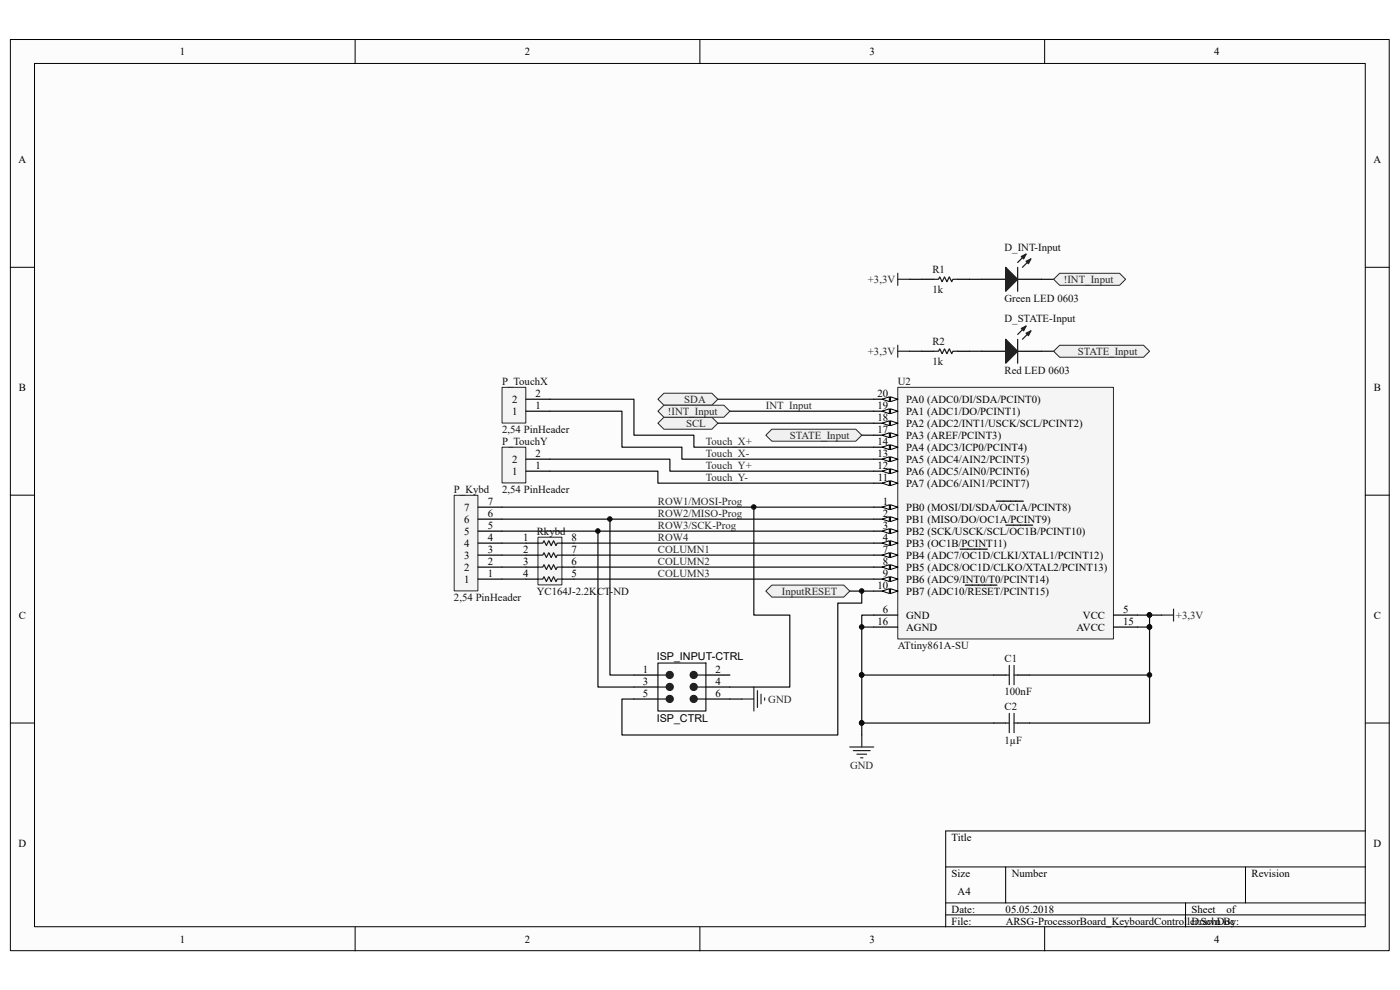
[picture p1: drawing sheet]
<svg xmlns="http://www.w3.org/2000/svg" width="297mm" height="210mm" viewBox="0 0 297 210" stroke-linecap="round" stroke-linejoin="round" font-family="sans-serif">
<path d="M2.2 8.4h292.5v193.3h-292.5z" fill="#fcfcfc"/>
<path d="M2.2 8.4h292.5v193.3h-292.5z" fill="none" stroke="#000" stroke-width=".21"/>
<path d="M7.4 13.5h282.2v183.1h-282.2z" fill="#fcfcfc"/>
<g fill="none" stroke="#000" stroke-width=".21">
<path d="M7.3 13.5h282.3v183.1h-282.3zM75.3 8.4v5.1M148.5 8.4v5.1M221.6 8.4v5.1M2.2 56.7h5.1M289.7 56.7h5.1M2.2 105h5.1M289.7 105h5.1M2.2 153.4h5.1M289.7 153.4h5.1M289.7 176.3h-89.1v20.3M75.3 196.6v5.1"/>
<path d="M148.5 196.6v5.1M200.6 183.9h89.1M200.6 191.5h89.1M200.6 194.1h89.1M213.4 183.9v7.6M221.6 196.6v5.1M251.5 191.5v5.1M264.2 183.9v7.6"/>
</g>
<path d="M190.5 82.2h45.7v53.4h-45.7z" fill="#f5f5f5"/>
<path d="M190.5 82.2h45.7v53.4h-45.7z" fill="none" stroke="#262626" stroke-width=".21"/>
<path d="M185.4 125.4h5.1" fill="none" stroke="#000" stroke-width=".25"/>
<g fill="#fcfcfc" stroke="#000" stroke-width=".21">
<path d="M188.9 124.9l1.6 .5-1.6 .5z"/>
<path d="M187.2 125.4l1.5-.5v1z"/>
</g>
<path d="M185.4 122.9h5.1M204.8 124.1h6.7" fill="none" stroke="#000" stroke-width=".25"/>
<g fill="#fcfcfc" stroke="#000" stroke-width=".21">
<path d="M188.9 122.3l1.6 .6-1.6 .5z"/>
<path d="M187.2 122.9l1.5-.6v1.1z"/>
</g>
<path d="M185.4 115.2h5.1" fill="none" stroke="#000" stroke-width=".25"/>
<g fill="#fcfcfc" stroke="#000" stroke-width=".21">
<path d="M188.9 114.7l1.6 .5-1.6 .5z"/>
<path d="M187.2 115.2l1.5-.5v1z"/>
</g>
<path d="M185.4 117.8h5.1M236.2 130.5h5.1" fill="none" stroke="#000" stroke-width=".25"/>
<g fill="#fcfcfc" stroke="#000" stroke-width=".21">
<path d="M188.9 117.3l1.6 .5-1.6 .5z"/>
<path d="M187.2 117.8l1.5-.5v1z"/>
</g>
<path d="M203.7 116.5h5.8M185.4 120.3h5.1" fill="none" stroke="#000" stroke-width=".25"/>
<g fill="#fcfcfc" stroke="#000" stroke-width=".21">
<path d="M188.9 119.8l1.6 .5-1.6 .5z"/>
<path d="M187.2 120.3l1.5-.5v1z"/>
</g>
<path d="M185.4 112.7h5.1" fill="none" stroke="#000" stroke-width=".25"/>
<g fill="#fcfcfc" stroke="#000" stroke-width=".21">
<path d="M188.9 112.2l1.6 .5-1.6 .5z"/>
<path d="M187.2 112.7l1.5-.5v1z"/>
</g>
<path d="M185.4 110.1h5.1M213.4 111.4h5.7" fill="none" stroke="#000" stroke-width=".25"/>
<g fill="#fcfcfc" stroke="#000" stroke-width=".21">
<path d="M188.9 109.6l1.6 .5-1.6 .5z"/>
<path d="M187.2 110.1l1.5-.5v1z"/>
</g>
<path d="M185.4 107.6h5.1" fill="none" stroke="#000" stroke-width=".25"/>
<g fill="#fcfcfc" stroke="#000" stroke-width=".21">
<path d="M188.9 107.1l1.6 .5-1.6 .5z"/>
<path d="M187.2 107.6l1.5-.5v1z"/>
</g>
<path d="M185.4 84.7h5.1M211.3 106.3h5.8" fill="none" stroke="#000" stroke-width=".25"/>
<g fill="#fcfcfc" stroke="#000" stroke-width=".21">
<path d="M188.9 84.2l1.6 .5-1.6 .5z"/>
<path d="M187.2 84.7l1.5-.5v1z"/>
</g>
<path d="M185.4 87.2h5.1" fill="none" stroke="#000" stroke-width=".25"/>
<g fill="#fcfcfc" stroke="#000" stroke-width=".21">
<path d="M188.9 86.7l1.6 .5-1.6 .5z"/>
<path d="M187.2 87.2l1.5-.5v1z"/>
</g>
<path d="M185.4 94.9h5.1" fill="none" stroke="#000" stroke-width=".25"/>
<g fill="#fcfcfc" stroke="#000" stroke-width=".21">
<path d="M188.9 94.4l1.6 .5-1.6 .5z"/>
<path d="M187.2 94.9l1.5-.5v1z"/>
</g>
<path d="M185.4 89.8h5.1M185.4 133h5.1M236.2 133h5.1" fill="none" stroke="#000" stroke-width=".25"/>
<g fill="#fcfcfc" stroke="#000" stroke-width=".21">
<path d="M188.9 89.3l1.6 .5-1.6 .5z"/>
<path d="M187.2 89.8l1.5-.5v1z"/>
</g>
<path d="M185.4 97.4h5.1" fill="none" stroke="#000" stroke-width=".25"/>
<g fill="#fcfcfc" stroke="#000" stroke-width=".21">
<path d="M188.9 96.9l1.6 .5-1.6 .5z"/>
<path d="M187.2 97.4l1.5-.5v1z"/>
</g>
<path d="M185.4 100h5.1" fill="none" stroke="#000" stroke-width=".25"/>
<g fill="#fcfcfc" stroke="#000" stroke-width=".21">
<path d="M188.9 99.4l1.6 .6-1.6 .5z"/>
<path d="M187.2 100l1.5-.6v1.1z"/>
</g>
<path d="M185.4 102.5h5.1" fill="none" stroke="#000" stroke-width=".25"/>
<g fill="#fcfcfc" stroke="#000" stroke-width=".21">
<path d="M188.9 102l1.6 .5-1.6 .5z"/>
<path d="M187.2 102.5l1.5-.5v1z"/>
</g>
<path d="M185.4 92.3h5.1M185.4 130.5h5.1" fill="none" stroke="#000" stroke-width=".25"/>
<g fill="#fcfcfc" stroke="#000" stroke-width=".21">
<path d="M188.9 91.8l1.6 .5-1.6 .5z"/>
<path d="M187.2 92.3l1.5-.5v1z"/>
</g>
<g fill="#f0f0f0" stroke="#262626" stroke-width=".21">
<path d="M139.6 84.7l1.2-1.3h10.2l1.3 1.3-1.3 1.3h-10.2z" fill-rule="evenodd"/>
<path d="M140.8 88.5h10.2l1.3 1.3-1.3 1.3h-10.2l-1.2-1.3z" fill-rule="evenodd"/>
</g>
<path d="M152.3 89.8h33.1M152.3 84.7h33.1" fill="none" stroke="#0e0e0e" stroke-width=".25"/>
<path d="M96.4 105.1h5v20.2h-5z" fill="#f5f5f5"/>
<path d="M96.4 105.1h5v20.2h-5z" fill="none" stroke="#262626" stroke-width=".21"/>
<path d="M101.4 117.8h5.1M101.4 115.2h5.1M101.4 112.7h5.1M101.4 110.1h5.1M101.4 107.6h5.1M101.4 122.9h5.1M101.4 120.3h5.1" fill="none" stroke="#000" stroke-width=".25"/>
<path d="M106.5 112.7h78.9M106.5 110.1h78.9M106.5 107.6h78.9" fill="none" stroke="#0e0e0e" stroke-width=".25"/>
<path d="M162.5 125.4l1.2-1.3h15.3l1.3 1.3-1.3 1.3h-15.3z" fill-rule="evenodd" fill="#f0f0f0" stroke="#262626" stroke-width=".21"/>
<path d="M134.5 143.2h5.1M134.5 145.7h5.1M134.5 148.3h5.1M149.8 143.2h5M149.8 145.7h5M149.8 148.3h5M210.8 143.2h2.6M210.8 153.4h2.6M215.9 143.2h2.5M215.9 153.4h2.5" fill="none" stroke="#000" stroke-width=".25"/>
<g fill="none" stroke="#1c1c1c" stroke-width=".25">
<path d="M139.6 140.7h10.2v10.1h-10.2zM139.6 143.2h1.8M139.6 148.3h1.8M139.6 145.7h1.8M148 143.2h1.8M148 148.3h1.8M148 145.7h1.8M213.4 143.2h.7M213.4 153.4h.7M214.1 141.2v4M214.1 151.3v4.1M215.1 141.2v4"/>
<path d="M215.1 151.3v4.1M215.1 143.2h.8M215.1 153.4h.8"/>
</g>
<path d="M159.9 107.6v22.9h7.7v15.2h-12.8M180.3 125.4h5.1M182.8 125.4v2.5h-5.1v28h-45.8v-7.6h2.6M182.8 133h2.6M185.4 130.5h-2.6v12.7h28M241.3 133h2.6v20.4h-25.5M241.3 130.5h2.6v2.5M154.8 148.3h2.6M182.8 143.2v10.2h28M218.4 143.2h25.5" fill="none" stroke="#0e0e0e" stroke-width=".25"/>
<g fill="#0e0e0e" stroke="#0e0e0e" stroke-width=".21">
<circle cx="182.8" cy="143.2" r=".48"/>
<circle cx="182.8" cy="133" r=".48"/>
<circle cx="182.8" cy="153.4" r=".48"/>
<circle cx="243.9" cy="133" r=".48"/>
<circle cx="243.9" cy="130.5" r=".48"/>
<circle cx="243.9" cy="143.2" r=".48"/>
<circle cx="159.9" cy="107.6" r=".48"/>
<circle cx="182.8" cy="125.4" r=".48"/>
</g>
<g fill="#1c1c1c" stroke="#1c1c1c" stroke-width=".25">
<circle cx="142.1" cy="148.3" r=".75"/>
<circle cx="147.2" cy="148.3" r=".75"/>
<circle cx="142.1" cy="145.7" r=".75"/>
<circle cx="147.2" cy="145.7" r=".75"/>
<circle cx="142.1" cy="143.2" r=".75"/>
<circle cx="147.2" cy="143.2" r=".75"/>
</g>
<path d="M157.4 148.3h2.5M159.9 145.7v5.1M160.7 146.5v3.6M161.5 147.3v2M162.2 148v.5" fill="none" stroke="#262626" stroke-width=".25"/>
<path d="M114.2 114h5v10.1h-5z" fill="#f5f5f5"/>
<path d="M114.1 114h5.1v10.1h-5.1z" fill="none" stroke="#262626" stroke-width=".21"/>
<path d="M114.1 115.2h1.1l.2-.5 .5 1 .5-1 .5 1 .5-1 .6 1 .2-.5h1M114.1 117.8h1.1l.2-.5 .5 1 .5-1 .5 1 .5-1 .6 1 .2-.5h1M114.1 120.3h1.1l.2-.5 .5 1 .5-1 .5 1 .5-1 .6 1 .2-.5h1M114.1 122.9h1.1l.2-.6 .5 1.1 .5-1.1 .5 1.1 .5-1.1 .6 1.1 .2-.5h1" fill="none" stroke="#1c1c1c" stroke-width=".25"/>
<path d="M111.6 115.2h2.5M111.6 117.8h2.5M119.2 115.2h2.6M119.2 117.8h2.6M111.6 120.3h2.5M111.6 122.9h2.5M119.2 120.3h2.6M119.2 122.9h2.6" fill="none" stroke="#000" stroke-width=".25"/>
<path d="M106.5 117.8h5.1M106.5 115.2h5.1M121.8 117.8h63.6M121.8 115.2h63.6M126.9 112.7v33h7.6M129.4 110.1v33.1h5.1M106.5 122.9h5.1M106.5 120.3h5.1M121.8 122.9h63.6M121.8 120.3h63.6" fill="none" stroke="#0e0e0e" stroke-width=".25"/>
<g fill="#0e0e0e" stroke="#0e0e0e" stroke-width=".21">
<circle cx="129.4" cy="110.1" r=".48"/>
<circle cx="126.8" cy="112.6" r=".48"/>
</g>
<path d="M106.6 94.9h4.9v7.5h-4.9z" fill="#f5f5f5"/>
<path d="M106.5 94.9h5v7.5h-5z" fill="none" stroke="#262626" stroke-width=".21"/>
<path d="M111.6 100h5.1M111.6 97.4h5.1" fill="none" stroke="#000" stroke-width=".25"/>
<path d="M106.6 82.2h4.9v7.5h-4.9z" fill="#f5f5f5"/>
<path d="M106.5 82.2h5v7.5h-5z" fill="none" stroke="#262626" stroke-width=".21"/>
<path d="M111.6 87.2h5.1M111.6 84.7h5.1" fill="none" stroke="#000" stroke-width=".25"/>
<path d="M116.7 100h22.9v2.5h45.8M116.7 97.4h25.4v2.6h43.3M116.7 87.2h15.2v7.7h12.8v2.5h40.7M116.7 84.7h17.8v7.6h12.7v2.6h38.2" fill="none" stroke="#0e0e0e" stroke-width=".25"/>
<path d="M139.6 87.2l1.2-1.2h12.8l1.2 1.2-1.2 1.3h-12.8z" fill-rule="evenodd" fill="#f0f0f0" stroke="#262626" stroke-width=".21"/>
<path d="M193 59.2h2.5M205.7 59.2h2.6M221 59.2h2.5M154.8 87.2h30.6" fill="none" stroke="#0e0e0e" stroke-width=".25"/>
<path d="M195.5 59.2h2.6M203.2 59.2h2.5M208.3 59.2h5.1M215.9 59.2h5.1" fill="none" stroke="#000" stroke-width=".25"/>
<g fill="#1c1c1c" stroke="#1c1c1c" stroke-width=".25">
<path d="M213.4 56.7l2.5 2.5-2.5 2.6z"/>
<path d="M217.7 55.4l1-.5-.5 1z"/>
<path d="M216.7 54.4l1-.5-.5 1z"/>
</g>
<path d="M198.1 59.2h1l.3-.5 .5 1.1 .5-1.1 .5 1.1 .5-1.1 .5 1.1 .3-.6h1M215.9 56.7v5.1M217.7 53.9l-1.8 1.8M218.7 54.9l-1.8 1.8" fill="none" stroke="#1c1c1c" stroke-width=".25"/>
<path d="M190.5 58v2.5M190.5 59.2h2.5" fill="none" stroke="#262626" stroke-width=".25"/>
<path d="M223.5 59.2l1.3-1.2h12.7l1.3 1.2-1.3 1.3h-12.7z" fill-rule="evenodd" fill="#f0f0f0" stroke="#262626" stroke-width=".21"/>
<path d="M195.5 74.5h2.6M203.2 74.5h2.5M208.3 74.5h5.1M215.9 74.5h5.1" fill="none" stroke="#000" stroke-width=".25"/>
<g fill="#1c1c1c" stroke="#1c1c1c" stroke-width=".25">
<path d="M213.4 72l2.5 2.5-2.5 2.6z"/>
<path d="M217.7 70.7l1-.5-.5 1z"/>
<path d="M216.7 69.7l1-.5-.5 1z"/>
</g>
<path d="M198.1 74.5h1l.3-.5 .5 1 .5-1 .5 1 .5-1 .5 1 .3-.5h1M215.9 72v5.1M217.7 69.2l-1.8 1.8M218.7 70.2l-1.8 1.8" fill="none" stroke="#1c1c1c" stroke-width=".25"/>
<path d="M190.5 73.2v2.6M190.5 74.5h2.5" fill="none" stroke="#262626" stroke-width=".25"/>
<path d="M193 74.5h2.5M205.7 74.5h2.6M221 74.5h2.5" fill="none" stroke="#0e0e0e" stroke-width=".25"/>
<g fill="#f0f0f0" stroke="#262626" stroke-width=".21">
<path d="M162.5 92.3l1.2-1.2h17.9l1.2 1.2-1.2 1.3h-17.9z" fill-rule="evenodd"/>
<path d="M223.5 74.5l1.3-1.3h17.8l1.3 1.3-1.3 1.3h-17.8z" fill-rule="evenodd"/>
</g>
<path d="M182.8 92.3h2.6M243.9 130.5h2.5M182.8 153.4v2.5" fill="none" stroke="#0e0e0e" stroke-width=".25"/>
<path d="M246.4 130.5h2.6M249 129.2v2.6M180.3 158.5h5.1M181 159.2h3.6M181.8 160h2M182.8 155.9v2.6M182.6 160.8h.5" fill="none" stroke="#262626" stroke-width=".25"/>
<g fill="#0e0e0e" stroke="#0e0e0e" stroke-width=".21">
<circle cx="182.8" cy="153.4" r=".48"/>
<circle cx="243.9" cy="130.5" r=".48"/>
</g>
<g font-size="2.3">
<text x="38.2" y="11.7">1</text>
<text x="111.3" y="11.7">2</text>
<text x="184.5" y="11.7">3</text>
<text x="257.6" y="11.7">4</text>
<text x="3.9" y="34.6">A</text>
<text x="291.4" y="34.6">A</text>
<text x="4" y="82.9">B</text>
<text x="291.5" y="82.9">B</text>
<text x="108.7" y="88">1</text>
<text x="108.7" y="85.5">2</text>
<text x="113.6" y="86.7">1</text>
<text x="113.6" y="84.2">2</text>
<text x="186.1" y="84.2">20</text>
<text x="186.1" y="86.7">19</text>
<text x="186.1" y="89.3">18</text>
<text x="192.2" y="85.5">PA0 (ADC0/DI/SDA/PCINT0)</text>
<text x="192.2" y="88">PA1 (ADC1/DO/PCINT1)</text>
<text x="186.1" y="94.4">14</text>
<text x="186.1" y="91.8">17</text>
<text x="192.2" y="95.6">PA4 (ADC3/ICP0/PCINT4)</text>
<text x="192.2" y="90.6">PA2 (ADC2/INT1/USCK/SCL/PCINT2)</text>
<text x="192.2" y="93.1">PA3 (AREF/PCINT3)</text>
<text x="108.7" y="100.7">1</text>
<text x="108.7" y="98.2">2</text>
<text x="113.6" y="99.4">1</text>
<text x="113.6" y="96.9">2</text>
<text x="186.1" y="96.9">13</text>
<text x="186.1" y="99.4">12</text>
<text x="186.2" y="102">11</text>
<text x="192.2" y="98.2">PA5 (ADC4/AIN2/PCINT5)</text>
<text x="192.2" y="100.7">PA6 (ADC5/AIN0/PCINT6)</text>
<text x="103.5" y="107.1">7</text>
<text x="187.3" y="107.1">1</text>
<text x="192.2" y="103.3">PA7 (ADC6/AIN1/PCINT7)</text>
<text x="98.5" y="113.5">5</text>
<text x="98.5" y="110.9">6</text>
<text x="98.5" y="108.4">7</text>
<text x="103.5" y="112.2">5</text>
<text x="103.5" y="109.6">6</text>
<text x="187.3" y="112.2">3</text>
<text x="187.3" y="109.6">2</text>
<text x="192.2" y="113.5">PB2 (SCK/USCK/SCL/OC1B/PCINT10)</text>
<text x="192.2" y="110.9">PB1 (MISO/DO/OC1A/PCINT9)</text>
<text x="192.2" y="108.4">PB0 (MOSI/DI/SDA/OC1A/PCINT8)</text>
<text x="98.5" y="118.5">3</text>
<text x="98.5" y="116">4</text>
<text x="103.5" y="119.8">2</text>
<text x="103.5" y="117.3">3</text>
<text x="103.5" y="114.7">4</text>
<text x="111" y="114.7">1</text>
<text x="111" y="117.3">2</text>
<text x="111" y="119.8">3</text>
<text x="121.2" y="119.8">6</text>
<text x="121.2" y="117.3">7</text>
<text x="121.2" y="114.7">8</text>
<text x="187.3" y="114.7">4</text>
<text x="187.3" y="117.3">7</text>
<text x="187.3" y="119.8">8</text>
<text x="192.2" y="116">PB3 (OC1B/PCINT11)</text>
<text x="192.2" y="118.5">PB4 (ADC7/OC1D/CLKI/XTAL1/PCINT12)</text>
<text x="98.5" y="123.6">1</text>
<text x="98.5" y="121.1">2</text>
<text x="103.5" y="122.3">1</text>
<text x="111" y="122.3">4</text>
<text x="121.2" y="122.3">5</text>
<text x="186.1" y="124.9">10</text>
<text x="187.3" y="122.3">9</text>
<text x="192.2" y="123.6">PB6 (ADC9/INT0/T0/PCINT14)</text>
<text x="192.2" y="121.1">PB5 (ADC8/OC1D/CLKO/XTAL2/PCINT13)</text>
<text x="4" y="131.3">C</text>
<text x="187.3" y="130">6</text>
<text x="192.2" y="126.2">PB7 (ADC10/RESET/PCINT15)</text>
<text x="192.2" y="131.3">GND</text>
<text x="229.7" y="131.3">VCC</text>
<text x="238.3" y="130">5</text>
<text x="291.5" y="131.3">C</text>
<text x="186.1" y="132.5">16</text>
<text x="192.2" y="133.8">AGND</text>
<text x="228.4" y="133.8">AVCC</text>
<text x="238.3" y="132.5">15</text>
<text x="136.4" y="142.7">1</text>
<text x="139.3" y="139.9">ISP_INPUT-CTRL</text>
<text x="151.8" y="142.7">2</text>
<text x="136.4" y="145.2">3</text>
<text x="136.4" y="147.8">5</text>
<text x="151.8" y="145.2">4</text>
<text x="151.8" y="147.8">6</text>
<text x="139.3" y="153.2">ISP_CTRL</text>
<text x="3.9" y="179.6">D</text>
<text x="201.9" y="178.3">Title</text>
<text x="291.4" y="179.6">D</text>
<text x="201.9" y="186">Size</text>
<text x="214.6" y="186">Number</text>
<text x="265.5" y="186">Revision</text>
<text x="203.2" y="189.8">A4</text>
<text x="201.9" y="193.6">Date:</text>
<text x="201.9" y="196.1">File:</text>
<text x="213.3" y="193.6">05.05.2018</text>
<text x="213.4" y="196.1">ARSG-ProcessorBoard_KeyboardController.SchDoc</text>
<text x="252.8" y="196.1">Drawn By:</text>
<text x="252.8" y="193.6">Sheet</text>
<text x="260.2" y="193.6">of</text>
<text x="38.2" y="199.9">1</text>
<text x="111.3" y="199.9">2</text>
<text x="184.5" y="199.9">3</text>
<text x="257.6" y="199.9">4</text>
</g>
<g font-size="2.3" fill="#0e0e0e">
<text x="213.1" y="53.2">D_INT-Input</text>
<text x="197.8" y="58">R1</text>
<text x="197.8" y="62.1">1k</text>
<text x="213.1" y="64.1">Green LED 0603</text>
<text x="213.1" y="68.4">D_STATE-Input</text>
<text x="197.8" y="73.2">R2</text>
<text x="197.8" y="77.3">1k</text>
<text x="106.5" y="81.7">P_TouchX</text>
<text x="190.5" y="81.7">U2</text>
<text x="213.1" y="79.4">Red LED 0603</text>
<text x="106.5" y="94.4">P_TouchY</text>
<text x="106.5" y="91.8">2,54 PinHeader</text>
<text x="96.3" y="104.6">P_Kybd</text>
<text x="106.5" y="104.6">2,54 PinHeader</text>
<text x="113.9" y="113.5">Rkybd</text>
<text x="96.3" y="127.4">2,54 PinHeader</text>
<text x="113.9" y="126.2">YC164J-2.2KCT-ND</text>
<text x="190.5" y="137.6">ATtiny861A-SU</text>
<text x="213.1" y="140.4">C1</text>
<text x="213.1" y="147.5">100nF</text>
<text x="213.1" y="150.6">C2</text>
<text x="213.1" y="157.7">1µF</text>
</g>
<g font-size="2.3" fill="#262626">
<text x="184.1" y="60">+3,3V</text>
<text x="225.7" y="60">!INT_Input</text>
<text x="184.1" y="75.3">+3,3V</text>
<text x="228.6" y="75.3">STATE_Input</text>
<text x="141.7" y="88">!INT_Input</text>
<text x="145.2" y="85.5">SDA</text>
<text x="162.5" y="86.7">INT_Input</text>
<text x="145.5" y="90.6">SCL</text>
<text x="149.7" y="94.4">Touch_X+</text>
<text x="167.6" y="93.1">STATE_Input</text>
<text x="149.7" y="96.9">Touch_X-</text>
<text x="149.7" y="99.4">Touch_Y+</text>
<text x="149.7" y="102">Touch_Y-</text>
<text x="139.6" y="107.1">ROW1/MOSI-Prog</text>
<text x="139.6" y="109.6">ROW2/MISO-Prog</text>
<text x="139.6" y="112.2">ROW3/SCK-Prog</text>
<text x="139.6" y="114.7">ROW4</text>
<text x="139.6" y="117.3">COLUMN1</text>
<text x="139.6" y="119.8">COLUMN2</text>
<text x="139.6" y="122.3">COLUMN3</text>
<text x="165.9" y="126.2">InputRESET</text>
<text x="249.5" y="131.3">+3,3V</text>
<text x="163" y="149.1">GND</text>
<text x="180.3" y="163.1">GND</text>
</g>
</svg>
